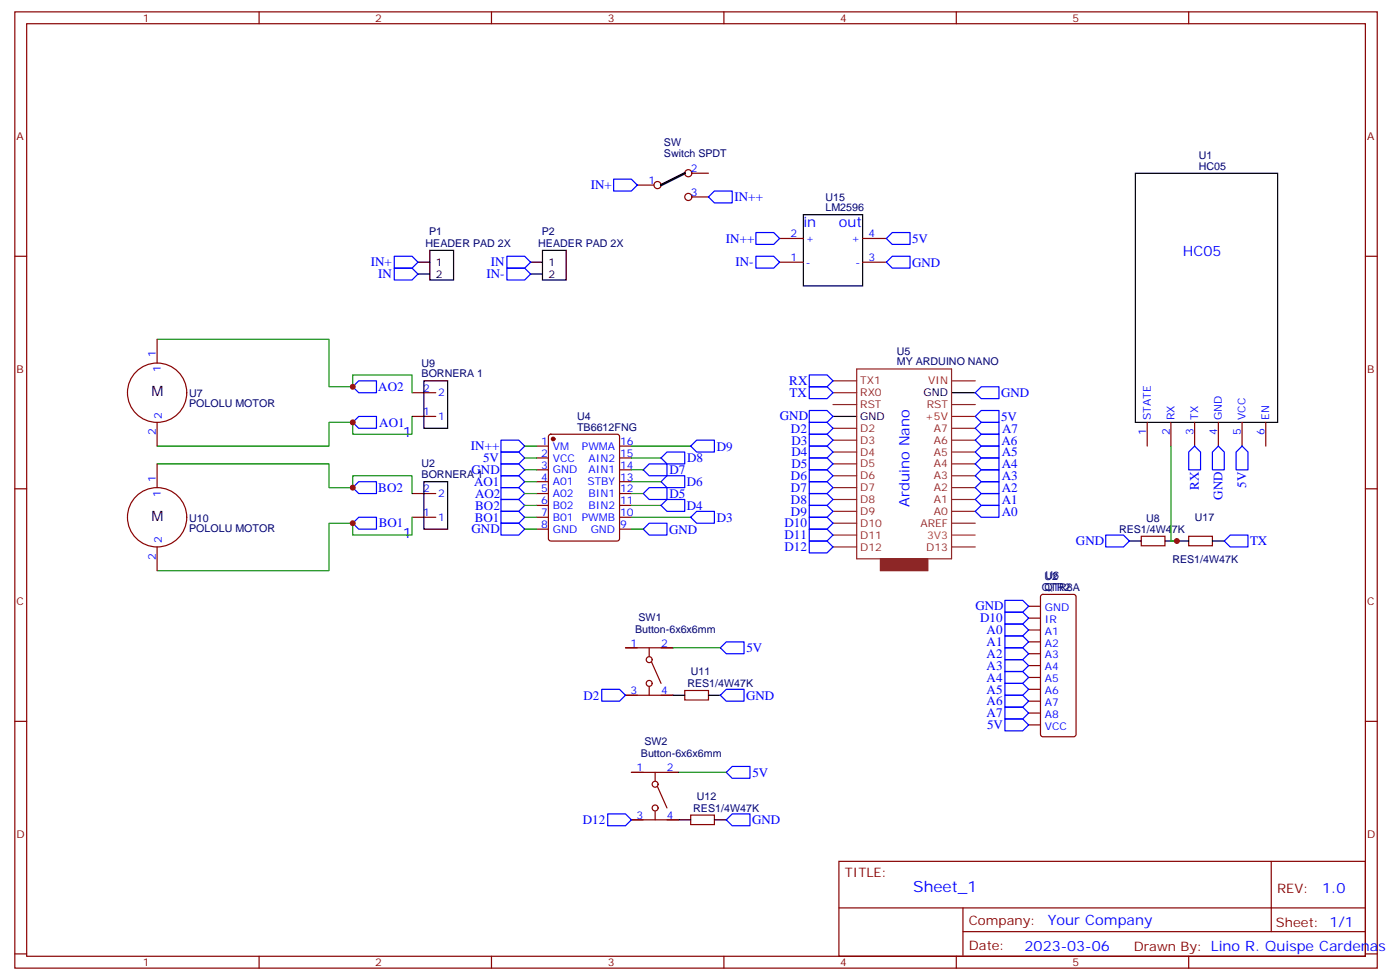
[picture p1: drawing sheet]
<svg xmlns="http://www.w3.org/2000/svg" width="417mm" height="291mm" viewBox="0 0 417 291" stroke-linecap="round" stroke-linejoin="round" font-family="sans-serif">
<g fill="none" stroke="#870000" stroke-width=".35">
<path d="M4.4 3.5h405.4v284.4h-405.4zM7.9 7.1h398.3v277.2h-398.3zM77.1 3.5v3.6M146.2 3.5v3.6M215.4 3.5v3.6M284.5 3.5v3.6M353.7 3.5v3.6M189.6 55h5M205.8 51.5h5M205.8 58.6h5M4.4 76.2h3.5M232 70.9h7"/>
<path d="M232 78h7M256.6 70.9h7.1M256.6 78h7.1M406.2 76.2h3.6M46.7 100.9v7.1M122.6 116.8h7M46.7 125.6v7M46.7 137.9v7.1M122.6 123.8h7M159.6 132.6h3.6M159.6 136.2h3.6M159.6 139.7h3.6"/>
<path d="M163.4 129.3l.5-.2h19.7l.7 .4v30.7l-.4 .6-20 .1-.7-.5v-30.6zM184.3 132.6h3.6M184.3 136.2h3.6M184.3 139.7h3.6M341.3 125.6v7M348.4 125.6v7M355.4 125.6v7M362.5 125.6v7M369.5 125.6v7M376.6 125.6v7M4.4 145.3h3.5M122.6 153.8h7"/>
<path d="M122.6 146.8h7M159.6 153.8h3.6M159.6 146.8h3.6M159.6 143.2h3.6M159.6 150.3h3.6M159.6 157.3h3.6M184.3 153.8h3.6M184.3 146.8h3.6M184.3 143.2h3.6M184.3 150.3h3.6M184.3 157.3h3.6M339.5 159.5h7.1v2.8h-7.1z"/>
<path d="M353.7 159.5h7v2.8h-7zM406.2 145.3h3.6M46.7 162.6v7.1M309.8 176.9l.5-.2h9.1l.7 .5v41.2l-.4 .6-9.4 .1-.7-.5v-41.2zM186.1 192.6h14.1M193.1 192.6v2.5M193.9 196.9l2.8 6.3M306 180.3h3.6M306 183.8h3.6M306 187.3h3.6M306 190.9h3.6M306 194.4h3.6"/>
<path d="M306 197.9h3.6M4.4 214.5h3.5M186.1 206.7h14.1M193.1 204.3v2.4M203.7 205.3h7.1v2.8h-7.1zM306 201.4h3.6M306 205h3.6M306 208.5h3.6M306 212h3.6M306 215.5h3.6M406.2 214.5h3.6M187.9 229.7h14.1"/>
<path d="M194.9 229.7v2.4M195.6 233.9l2.8 6.3M187.9 243.8h14.1M194.9 241.3v2.5M205.5 242.4h7v2.8h-7zM249.6 256.1h156.6v28.2h-156.6zM378.2 256.1v20.9M249.6 270h156.5M286.5 277h119.6M286.5 270v14.1M4.4 283.6h3.5M77.1 284.3v3.6"/>
<path d="M146.2 284.3v3.6M215.4 284.3v3.6M284.5 284.3v3.6M353.7 284.3v3.6M406.2 283.6h3.6"/>
<circle cx="195.6" cy="55" r="1.06"/>
<circle cx="204.8" cy="58.6" r="1.06"/>
<circle cx="204.8" cy="51.5" r="1.06"/>
<circle cx="46.7" cy="116.8" r="8.8"/>
<circle cx="46.7" cy="153.8" r="8.8"/>
<circle cx="193.1" cy="196.1" r=".88"/>
<circle cx="193.1" cy="203.2" r=".88"/>
<circle cx="194.9" cy="233.2" r=".88"/>
<circle cx="194.9" cy="240.2" r=".88"/>
</g>
<g fill="none" stroke="#000" stroke-width=".35">
<path d="M337.8 51.5h42.3v74.1h-42.3zM124.4 78h3.5M127.9 74.4h7v8.9h-7zM157.9 78h3.5M161.4 74.4h7.1v8.9h-7.1zM239 63.9h17.6v21.1h-17.6zM124.4 81.5h3.5M157.9 81.5h3.5M126.1 113.2h7.1v14.2h-7.1zM283.1 116.8h7.1M247.8 123.8h7.1M126.1 143.2h7.1v14.1h-7.1z"/>
<path d="M336 160.9h3.5M346.6 160.9h7.1M360.7 160.9h3.5M200.2 206.7h3.5M210.8 206.7h3.5M202 243.8h3.5M212.5 243.8h3.6"/>
</g>
<g fill="none" stroke="#8c2424" stroke-width=".35">
<path d="M247.8 116.8h7.1M247.8 113.2h7.1M254.9 109.7h28.2v56.5h-28.2zM247.8 137.9h7.1M247.8 134.4h7.1M247.8 130.9h7.1M247.8 127.4h7.1M247.8 120.3h7.1M283.1 137.9h7.1M283.1 134.4h7.1M283.1 130.9h7.1M283.1 127.4h7.1"/>
<path d="M283.1 120.3h7.1M247.8 159.1h7.1M247.8 155.6h7.1M247.8 152h7.1M247.8 148.5h7.1M247.8 145h7.1M247.8 141.5h7.1M283.1 155.6h7.1M283.1 152h7.1M283.1 148.5h7.1M283.1 145h7.1M283.1 141.5h7.1"/>
<path d="M247.8 162.6h7.1M283.1 162.6h7.1"/>
</g>
<path d="M283.1 113.2h7.1M283.1 123.8h7.1" fill="none" stroke="#f00" stroke-width=".35"/>
<path d="M283.1 159.1h7.1" fill="none" stroke="#c60" stroke-width=".35"/>
<path d="M261.9 166.2h14.1v3.5h-14.1z" fill="#8c2424" stroke="#8c2424" stroke-width=".35"/>
<g fill="none" stroke="#00f" stroke-width=".35">
<path d="M182.6 53.3h5.3l1.7 1.7-1.7 1.8h-5.3zM210.8 58.6l1.7-1.8h5.3v3.5h-5.3zM117.3 76.2h5.3l1.8 1.8-1.8 1.7h-5.3zM117.3 79.7h5.3l1.8 1.8-1.8 1.8h-5.3zM150.8 79.7h5.3l1.8 1.8-1.8 1.8h-5.3zM150.8 76.2h5.3l1.8 1.8-1.8 1.7h-5.3zM224.9 76.2h5.3l1.8 1.8-1.8 1.7h-5.3zM224.9 69.1h5.3l1.8 1.8-1.8 1.8h-5.3zM263.7 70.9l1.8-1.8h5.3v3.6h-5.3zM263.7 78l1.8-1.8h5.3v3.5h-5.3zM105 115l1.7-1.8h5.3v3.6h-5.3zM240.8 111.5h5.3l1.7 1.7-1.7 1.8h-5.3z"/>
<path d="M240.8 115h5.3l1.7 1.8-1.7 1.7h-5.3zM290.2 116.8l1.7-1.8h5.3v3.5h-5.3zM105 125.6l1.7-1.8h5.3v3.6h-5.3zM149 137.9h5.3l1.8 1.8-1.8 1.8h-5.3zM149 134.4h5.3l1.8 1.8-1.8 1.7h-5.3zM149 130.9h5.3l1.8 1.7-1.8 1.8h-5.3zM191.4 139.7l1.7-1.8h5.3v3.6h-5.3zM196.7 136.2l1.7-1.8h5.3v3.5h-5.3zM207.3 130.9h5.2v3.5h-5.2l-1.8-1.8zM240.8 125.6h5.3l1.7 1.8-1.7 1.7h-5.3zM240.8 139.7h5.3l1.7 1.8-1.7 1.7h-5.3zM240.8 136.2h5.3l1.7 1.7-1.7 1.8h-5.3z"/>
<path d="M240.8 129.1h5.3l1.7 1.8-1.7 1.7h-5.3zM240.8 122.1h5.3l1.7 1.7-1.7 1.8h-5.3zM240.8 132.6h5.3l1.7 1.8-1.7 1.8h-5.3zM290.2 123.8l1.7-1.7h5.3v3.5h-5.3zM290.2 134.4l1.7-1.8h5.3v3.6h-5.3zM290.2 137.9l1.7-1.7h5.3v3.5h-5.3zM290.2 130.9l1.7-1.8h5.3v3.5h-5.3zM290.2 127.4l1.7-1.8h5.3v3.5h-5.3zM353.7 134.4l1.7-1.8 1.8 1.8v5.3h-3.5zM362.5 132.6l1.7 1.8v5.3h-3.5v-5.3zM369.5 132.6l1.8 1.8v5.3h-3.5v-5.3zM105 145l1.7-1.8h5.3v3.6h-5.3z"/>
<path d="M105 155.6l1.7-1.8h5.3v3.5h-5.3zM149 148.5h5.3l1.8 1.8-1.8 1.7h-5.3zM149 152h5.3l1.8 1.8-1.8 1.8h-5.3zM149 145h5.3l1.8 1.8-1.8 1.7h-5.3zM149 141.5h5.3l1.8 1.7-1.8 1.8h-5.3zM149 155.6h5.3l1.8 1.7-1.8 1.8h-5.3zM191.4 157.3l1.7-1.7h5.3v3.5h-5.3zM191.4 146.8l1.7-1.8h5.3v3.5h-5.3zM196.7 143.2l1.7-1.7h5.3v3.5h-5.3zM198.4 148.5h5.3v3.5h-5.3l-1.7-1.7zM205.5 153.8l1.8-1.8h5.2v3.6h-5.2zM240.8 143.2h5.3l1.7 1.8-1.7 1.8h-5.3z"/>
<path d="M240.8 153.8h5.3l1.7 1.8-1.7 1.7h-5.3zM240.8 146.8h5.3l1.7 1.7-1.7 1.8h-5.3zM240.8 150.3h5.3l1.7 1.7-1.7 1.8h-5.3zM240.8 157.3h5.3l1.7 1.8-1.7 1.8h-5.3zM290.2 145l1.7-1.8h5.3v3.6h-5.3zM290.2 148.5l1.7-1.7h5.3v3.5h-5.3zM290.2 141.5l1.7-1.8h5.3v3.5h-5.3zM290.2 152l1.7-1.7h5.3v3.5h-5.3zM329 159.1h5.3l1.7 1.8-1.7 1.7h-5.3zM240.8 160.9h5.3l1.7 1.7-1.7 1.8h-5.3zM299 178.5h5.3l1.7 1.8-1.7 1.7h-5.3zM364.2 160.9l1.8-1.8h5.3v3.5h-5.3z"/>
<path d="M214.3 192.6l1.8-1.7h5.3v3.5h-5.3zM299 182h5.3l1.7 1.8-1.7 1.8h-5.3zM299 185.6h5.3l1.7 1.7-1.7 1.8h-5.3zM299 189.1h5.3l1.7 1.8-1.7 1.7h-5.3zM299 192.6h5.3l1.7 1.8-1.7 1.7h-5.3zM299 196.1h5.3l1.7 1.8-1.7 1.8h-5.3zM299 199.7h5.3l1.7 1.7-1.7 1.8h-5.3zM179 205h5.3l1.8 1.7-1.8 1.8h-5.3zM214.3 206.7l1.8-1.7h5.3v3.5h-5.3zM299 213.8h5.3l1.7 1.7-1.7 1.8h-5.3zM299 203.2h5.3l1.7 1.8-1.7 1.7h-5.3zM299 206.7h5.3l1.7 1.8-1.7 1.8h-5.3z"/>
<path d="M299 210.3h5.3l1.7 1.7-1.7 1.8h-5.3zM216.1 229.7l1.7-1.8h5.3v3.5h-5.3zM180.8 242h5.3l1.8 1.8-1.8 1.7h-5.3zM216.1 243.8l1.7-1.8h5.3v3.5h-5.3z"/>
</g>
<g fill="none" stroke="#008700" stroke-width=".35">
<path d="M46.7 100.9h51.2v14.1h7.1v-3.5h17.6v5.3M46.7 137.9h51.2v7.1h7.1v-3.5h17.6v5.3M122.6 123.8v5.3h-17.6v-3.5h-7.1v7h-51.2M156.1 132.6h3.5M156.1 136.2h3.5M156.1 139.7h3.5M187.9 132.6h17.6M187.9 136.2h8.8M187.9 139.7h3.5M348.4 132.6v28.3h1.7M122.6 153.8v5.3h-17.6v-3.5h-7.1v14.1h-51.2M156.1 143.2h3.5"/>
<path d="M156.1 146.8h3.5M156.1 150.3h3.5M156.1 153.8h3.5M156.1 157.3h3.5M187.9 143.2h8.8M187.9 146.8h3.5M187.9 150.3h8.8M187.9 153.8h17.6M187.9 157.3h3.5M200.2 192.6h14.1M202 229.7h14.1"/>
</g>
<path d="M203.7 51.5l-7 3.5" fill="none" stroke="#000" stroke-width=".71"/>
<circle cx="164.6" cy="130.5" r=".53" fill="#870000" stroke="#870000" stroke-width=".35"/>
<g fill="#c00">
<circle cx="350.1" cy="160.9" r=".88"/>
<circle cx="105" cy="115" r=".88"/>
<circle cx="105" cy="125.6" r=".88"/>
<circle cx="105" cy="145" r=".88"/>
<circle cx="105" cy="155.6" r=".88"/>
</g>
<text font-size="4.6" fill="#00f" x="271.7" y="265.1">Sheet_1</text>
<g font-size="4.2" fill="#00f">
<text x="239" y="67.4">in</text>
<text x="249.6" y="67.4">out</text>
<text x="351.9" y="76.2">HC05</text>
<text x="119.9" y="130">1</text>
<text x="270.6" y="150.7" transform="rotate(-90 270.6 150.7)">Arduino Nano</text>
<text x="119.9" y="160">1</text>
<text x="393.4" y="265.4">1.0</text>
<text x="311.8" y="274.9">Your Company</text>
<text x="304.8" y="282.7">2023-03-06</text>
</g>
<g font-size="4.2">
<text x="45" y="117.7">M</text>
<text x="45" y="154.8">M</text>
</g>
<g font-size="3.9" fill="#00f">
<text x="175.8" y="56.3">IN+</text>
<text x="218.5" y="59.8">IN++</text>
<text x="216" y="72.2">IN++</text>
<text x="271.4" y="72.3">5V</text>
<text x="110.3" y="79.2">IN+</text>
<text x="112.5" y="82.8">IN</text>
<text x="144.8" y="82.8">IN-</text>
<text x="146" y="79.2">IN</text>
<text x="218.8" y="79.2">IN-</text>
<text x="271.4" y="79.3">GND</text>
<text x="112.6" y="116.3">AO2</text>
<text x="234.8" y="114.5">RX</text>
<text x="234.9" y="118">TX</text>
<text x="297.8" y="118.1">GND</text>
<text x="232" y="125">GND</text>
<text x="297.8" y="125.2">5V</text>
<text x="112.9" y="126.9">AO1</text>
<text x="235.3" y="128.6">D2</text>
<text x="298.1" y="128.7">A7</text>
<text x="140.1" y="133.9">IN++</text>
<text x="143.7" y="137.4">5V</text>
<text x="204.4" y="137.4">D8</text>
<text x="213.3" y="134">D9</text>
<text x="235.5" y="132.2">D3</text>
<text x="235.5" y="135.7">D4</text>
<text x="298" y="132.2">A6</text>
<text x="298.1" y="135.7">A5</text>
<text x="140.3" y="140.9">GND</text>
<text x="199.1" y="141">D7</text>
<text x="235.3" y="142.8">D6</text>
<text x="235.5" y="139.3">D5</text>
<text x="298.1" y="139.2">A4</text>
<text x="298.1" y="142.7">A3</text>
<text x="112.6" y="146.3">BO2</text>
<text x="141" y="144.5">AO1</text>
<text x="141.3" y="148">AO2</text>
<text x="199.1" y="148">D5</text>
<text x="204.3" y="144.6">D6</text>
<text x="235.3" y="146.3">D7</text>
<text x="235.3" y="149.8">D8</text>
<text x="298.1" y="146.3">A2</text>
<text x="298.1" y="149.8">A1</text>
<text x="356.7" y="145.6" transform="rotate(-90 356.7 145.6)">RX</text>
<text x="363.7" y="148.6" transform="rotate(-90 363.7 148.6)">GND</text>
<text x="370.7" y="145" transform="rotate(-90 370.7 145)">5V</text>
<text x="141.2" y="155.1">BO1</text>
<text x="141.4" y="151.6">BO2</text>
<text x="204.3" y="151.6">D4</text>
<text x="213.3" y="155.1">D3</text>
<text x="235.3" y="153.3">D9</text>
<text x="298.1" y="153.3">A0</text>
<text x="112.7" y="156.8">BO1</text>
<text x="140.3" y="158.5">GND</text>
<text x="199" y="158.7">GND</text>
<text x="233.4" y="156.8">D10</text>
<text x="233.4" y="160.4">D11</text>
<text x="233.4" y="163.9">D12</text>
<text x="320.1" y="162.1">GND</text>
<text x="371.9" y="162.1">TX</text>
<text x="290.2" y="181.5">GND</text>
<text x="291.6" y="185.1">D10</text>
<text x="293.5" y="188.6">A0</text>
<text x="222.1" y="193.9">5V</text>
<text x="293.5" y="192.1">A1</text>
<text x="293.5" y="195.7">A2</text>
<text x="293.5" y="199.2">A3</text>
<text x="293.5" y="202.7">A4</text>
<text x="173.6" y="208">D2</text>
<text x="222" y="208.1">GND</text>
<text x="293.5" y="206.2">A5</text>
<text x="293.5" y="209.8">A6</text>
<text x="293.5" y="213.3">A7</text>
<text x="293.7" y="216.7">5V</text>
<text x="223.8" y="231">5V</text>
<text x="173.4" y="245">D12</text>
<text x="223.7" y="245.1">GND</text>
</g>
<g font-size="3.9" fill="#800">
<text x="251.4" y="260.7">TITLE:</text>
<text x="380" y="265.4">REV:</text>
<text x="288.3" y="274.9">Company:</text>
<text x="379.6" y="275.5">Sheet: 1/1</text>
<text x="288.3" y="282.6">Date:</text>
<text x="337.3" y="282.7">Drawn By: Lino R. Quispe Cardenas</text>
</g>
<g font-size="3.2" fill="#800">
<text x="42.5" y="6.5">1</text>
<text x="111.7" y="6.5">2</text>
<text x="180.8" y="6.5">3</text>
<text x="249.9" y="6.5">4</text>
<text x="319.1" y="6.5">5</text>
<text x="4.9" y="41.6">A</text>
<text x="406.8" y="41.6">A</text>
<text x="4.9" y="110.8">B</text>
<text x="406.8" y="110.8">B</text>
<text x="4.9" y="179.9">C</text>
<text x="406.8" y="179.9">C</text>
<text x="4.9" y="249.1">D</text>
<text x="406.8" y="249.1">D</text>
<text x="42.5" y="287.3">1</text>
<text x="111.7" y="287.3">2</text>
<text x="180.8" y="287.3">3</text>
<text x="249.9" y="287.3">4</text>
<text x="319.1" y="287.3">5</text>
</g>
<g font-size="3.2" fill="#000080">
<text x="197.5" y="46.8">Switch SPDT</text>
<text x="197.5" y="43.5">SW</text>
<text x="356.6" y="47.2">U1</text>
<text x="356.6" y="50.4">HC05</text>
<text x="245.6" y="59.8">U15</text>
<text x="245.6" y="62.8">LM2596</text>
<text x="127.7" y="69.9">P1</text>
<text x="161.2" y="69.9">P2</text>
<text x="126.6" y="73.4">HEADER PAD 2X</text>
<text x="160.1" y="73.4">HEADER PAD 2X</text>
<text x="266.8" y="105.6">U5</text>
<text x="125.4" y="112.2">BORNERA 1</text>
<text x="125.4" y="109">U9</text>
<text x="266.8" y="108.7">MY ARDUINO NANO</text>
<text x="56.3" y="118">U7</text>
<text x="56.3" y="121.1">POLOLU MOTOR</text>
<text x="171.7" y="124.9">U4</text>
<text x="171.7" y="128">TB6612FNG</text>
<text x="125.4" y="142.2">BORNERA 1</text>
<text x="125.4" y="139">U2</text>
<text x="56.3" y="155.1">U10</text>
<text x="341" y="155.2">U8</text>
<text x="355.5" y="154.9">U17</text>
<text x="56.3" y="158.1">POLOLU MOTOR</text>
<text x="332.9" y="158.5">RES1/4W47K</text>
<text x="348.8" y="167.3">RES1/4W47K</text>
<text x="310.7" y="172.5">U2</text>
<text x="311" y="172.2">U6</text>
<text x="310" y="175.7">QTR2</text>
<text x="310.7" y="175.7">QTR8A</text>
<text x="190" y="184.6">SW1</text>
<text x="188.9" y="188.1">Button-6x6x6mm</text>
<text x="205.5" y="200.7">U11</text>
<text x="204.5" y="204.3">RES1/4W47K</text>
<text x="191.7" y="221.6">SW2</text>
<text x="190.7" y="225.1">Button-6x6x6mm</text>
<text x="207.3" y="237.8">U12</text>
<text x="206.3" y="241.3">RES1/4W47K</text>
</g>
<g font-size="3.2" fill="#00f">
<text x="205.5" y="51.2">2</text>
<text x="192.9" y="54.7">1</text>
<text x="205.5" y="58.2">3</text>
<text x="235.2" y="70.6">2</text>
<text x="239.7" y="72">+</text>
<text x="253.3" y="72">+</text>
<text x="258.4" y="70.6">4</text>
<text x="235.2" y="77.6">1</text>
<text x="258.4" y="77.6">3</text>
<text x="239.7" y="79">-</text>
<text x="254.5" y="79">-</text>
<text x="46.4" y="106.2" transform="rotate(-90 46.4 106.2)">1</text>
<text x="47.8" y="110.7" transform="rotate(-90 47.8 110.7)">1</text>
<text x="125.9" y="116.4">2</text>
<text x="130.4" y="117.8">2</text>
<text x="48.2" y="124.5" transform="rotate(-90 48.2 124.5)">2</text>
<text x="125.9" y="123.5">1</text>
<text x="130.4" y="124.9">1</text>
<text x="342.4" y="124.9" transform="rotate(-90 342.4 124.9)">STATE</text>
<text x="349.4" y="124.9" transform="rotate(-90 349.4 124.9)">RX</text>
<text x="356.5" y="124.9" transform="rotate(-90 356.5 124.9)">TX</text>
<text x="363.5" y="124.9" transform="rotate(-90 363.5 124.9)">GND</text>
<text x="370.6" y="124.9" transform="rotate(-90 370.6 124.9)">VCC</text>
<text x="377.6" y="124.9" transform="rotate(-90 377.6 124.9)">EN</text>
<text x="46.4" y="129.4" transform="rotate(-90 46.4 129.4)">2</text>
<text x="341" y="129.4" transform="rotate(-90 341 129.4)">1</text>
<text x="348" y="129.4" transform="rotate(-90 348 129.4)">2</text>
<text x="355.1" y="129.4" transform="rotate(-90 355.1 129.4)">3</text>
<text x="362.1" y="129.4" transform="rotate(-90 362.1 129.4)">4</text>
<text x="369.2" y="129.4" transform="rotate(-90 369.2 129.4)">5</text>
<text x="376.2" y="129.4" transform="rotate(-90 376.2 129.4)">6</text>
<text x="161" y="132.3">1</text>
<text x="161" y="135.8">2</text>
<text x="164.5" y="133.7">VM</text>
<text x="164.5" y="137.2">VCC</text>
<text x="173.1" y="133.7">PWMA</text>
<text x="175.1" y="137.2">AIN2</text>
<text x="184.5" y="135.8">15</text>
<text x="184.5" y="132.3">16</text>
<text x="46.4" y="143.2" transform="rotate(-90 46.4 143.2)">1</text>
<text x="161" y="139.3">3</text>
<text x="161" y="142.9">4</text>
<text x="164.5" y="140.8">GND</text>
<text x="175.1" y="140.8">AIN1</text>
<text x="184.5" y="142.9">13</text>
<text x="184.5" y="139.3">14</text>
<text x="47.8" y="147.7" transform="rotate(-90 47.8 147.7)">1</text>
<text x="125.9" y="146.4">2</text>
<text x="130.4" y="147.8">2</text>
<text x="161" y="146.4">5</text>
<text x="161" y="149.9">6</text>
<text x="164.5" y="144.3">A01</text>
<text x="164.5" y="147.8">A02</text>
<text x="174.8" y="144.3">STBY</text>
<text x="175.1" y="147.8">BIN1</text>
<text x="184.5" y="149.9">11</text>
<text x="184.5" y="146.4">12</text>
<text x="125.9" y="153.5">1</text>
<text x="130.4" y="154.9">1</text>
<text x="161" y="153.5">7</text>
<text x="164.5" y="151.3">B02</text>
<text x="164.5" y="154.9">B01</text>
<text x="173.1" y="154.9">PWMB</text>
<text x="175.1" y="151.3">BIN2</text>
<text x="184.5" y="153.5">10</text>
<text x="48.2" y="161.6" transform="rotate(-90 48.2 161.6)">2</text>
<text x="161" y="157">8</text>
<text x="164.5" y="158.4">GND</text>
<text x="175.7" y="158.4">GND</text>
<text x="184.5" y="157">9</text>
<text x="46.4" y="166.4" transform="rotate(-90 46.4 166.4)">2</text>
<text x="310.9" y="181.7">GND</text>
<text x="310.9" y="185.2">IR</text>
<text x="310.9" y="188.7">A1</text>
<text x="187.6" y="192.3">1</text>
<text x="196.7" y="192.3">2</text>
<text x="310.9" y="192.3">A2</text>
<text x="310.9" y="195.8">A3</text>
<text x="310.9" y="199.3">A4</text>
<text x="310.9" y="202.8">A5</text>
<text x="187.6" y="206.4">3</text>
<text x="196.7" y="206.4">4</text>
<text x="310.9" y="206.4">A6</text>
<text x="310.9" y="209.9">A7</text>
<text x="310.9" y="213.4">A8</text>
<text x="310.9" y="217">VCC</text>
<text x="189.4" y="229.3">1</text>
<text x="198.4" y="229.3">2</text>
<text x="189.4" y="243.4">3</text>
<text x="198.4" y="243.4">4</text>
</g>
<g font-size="3.2">
<text x="129.6" y="79">1</text>
<text x="129.6" y="82.6">2</text>
<text x="163.2" y="79">1</text>
<text x="163.2" y="82.6">2</text>
<text x="274.8" y="117.8">GND</text>
<text x="255.9" y="124.9">GND</text>
</g>
<g font-size="3.2" fill="#8d2323">
<text x="255.9" y="117.8">RX0</text>
<text x="255.9" y="114.3">TX1</text>
<text x="255.9" y="121.4">RST</text>
<text x="275.7" y="121.4">RST</text>
<text x="255.9" y="131.9">D3</text>
<text x="255.9" y="128.4">D2</text>
<text x="277.9" y="128.4">A7</text>
<text x="277.9" y="131.9">A6</text>
<text x="255.9" y="135.5">D4</text>
<text x="277.9" y="135.5">A5</text>
<text x="255.9" y="142.5">D6</text>
<text x="255.9" y="139">D5</text>
<text x="277.9" y="139">A4</text>
<text x="277.9" y="142.5">A3</text>
<text x="255.9" y="149.6">D8</text>
<text x="255.9" y="146.1">D7</text>
<text x="277.9" y="146.1">A2</text>
<text x="277.9" y="149.6">A1</text>
<text x="255.9" y="153.1">D9</text>
<text x="277.9" y="153.1">A0</text>
<text x="255.9" y="160.2">D11</text>
<text x="255.9" y="156.6">D10</text>
<text x="273.8" y="156.6">AREF</text>
<text x="255.9" y="163.7">D12</text>
<text x="275.6" y="163.7">D13</text>
</g>
<g font-size="3.2" fill="#f00">
<text x="276.2" y="114.3">VIN</text>
<text x="275.3" y="124.9">+5V</text>
</g>
<text font-size="3.2" fill="#c60" x="275.8" y="160.2">3V3</text>
</svg>
